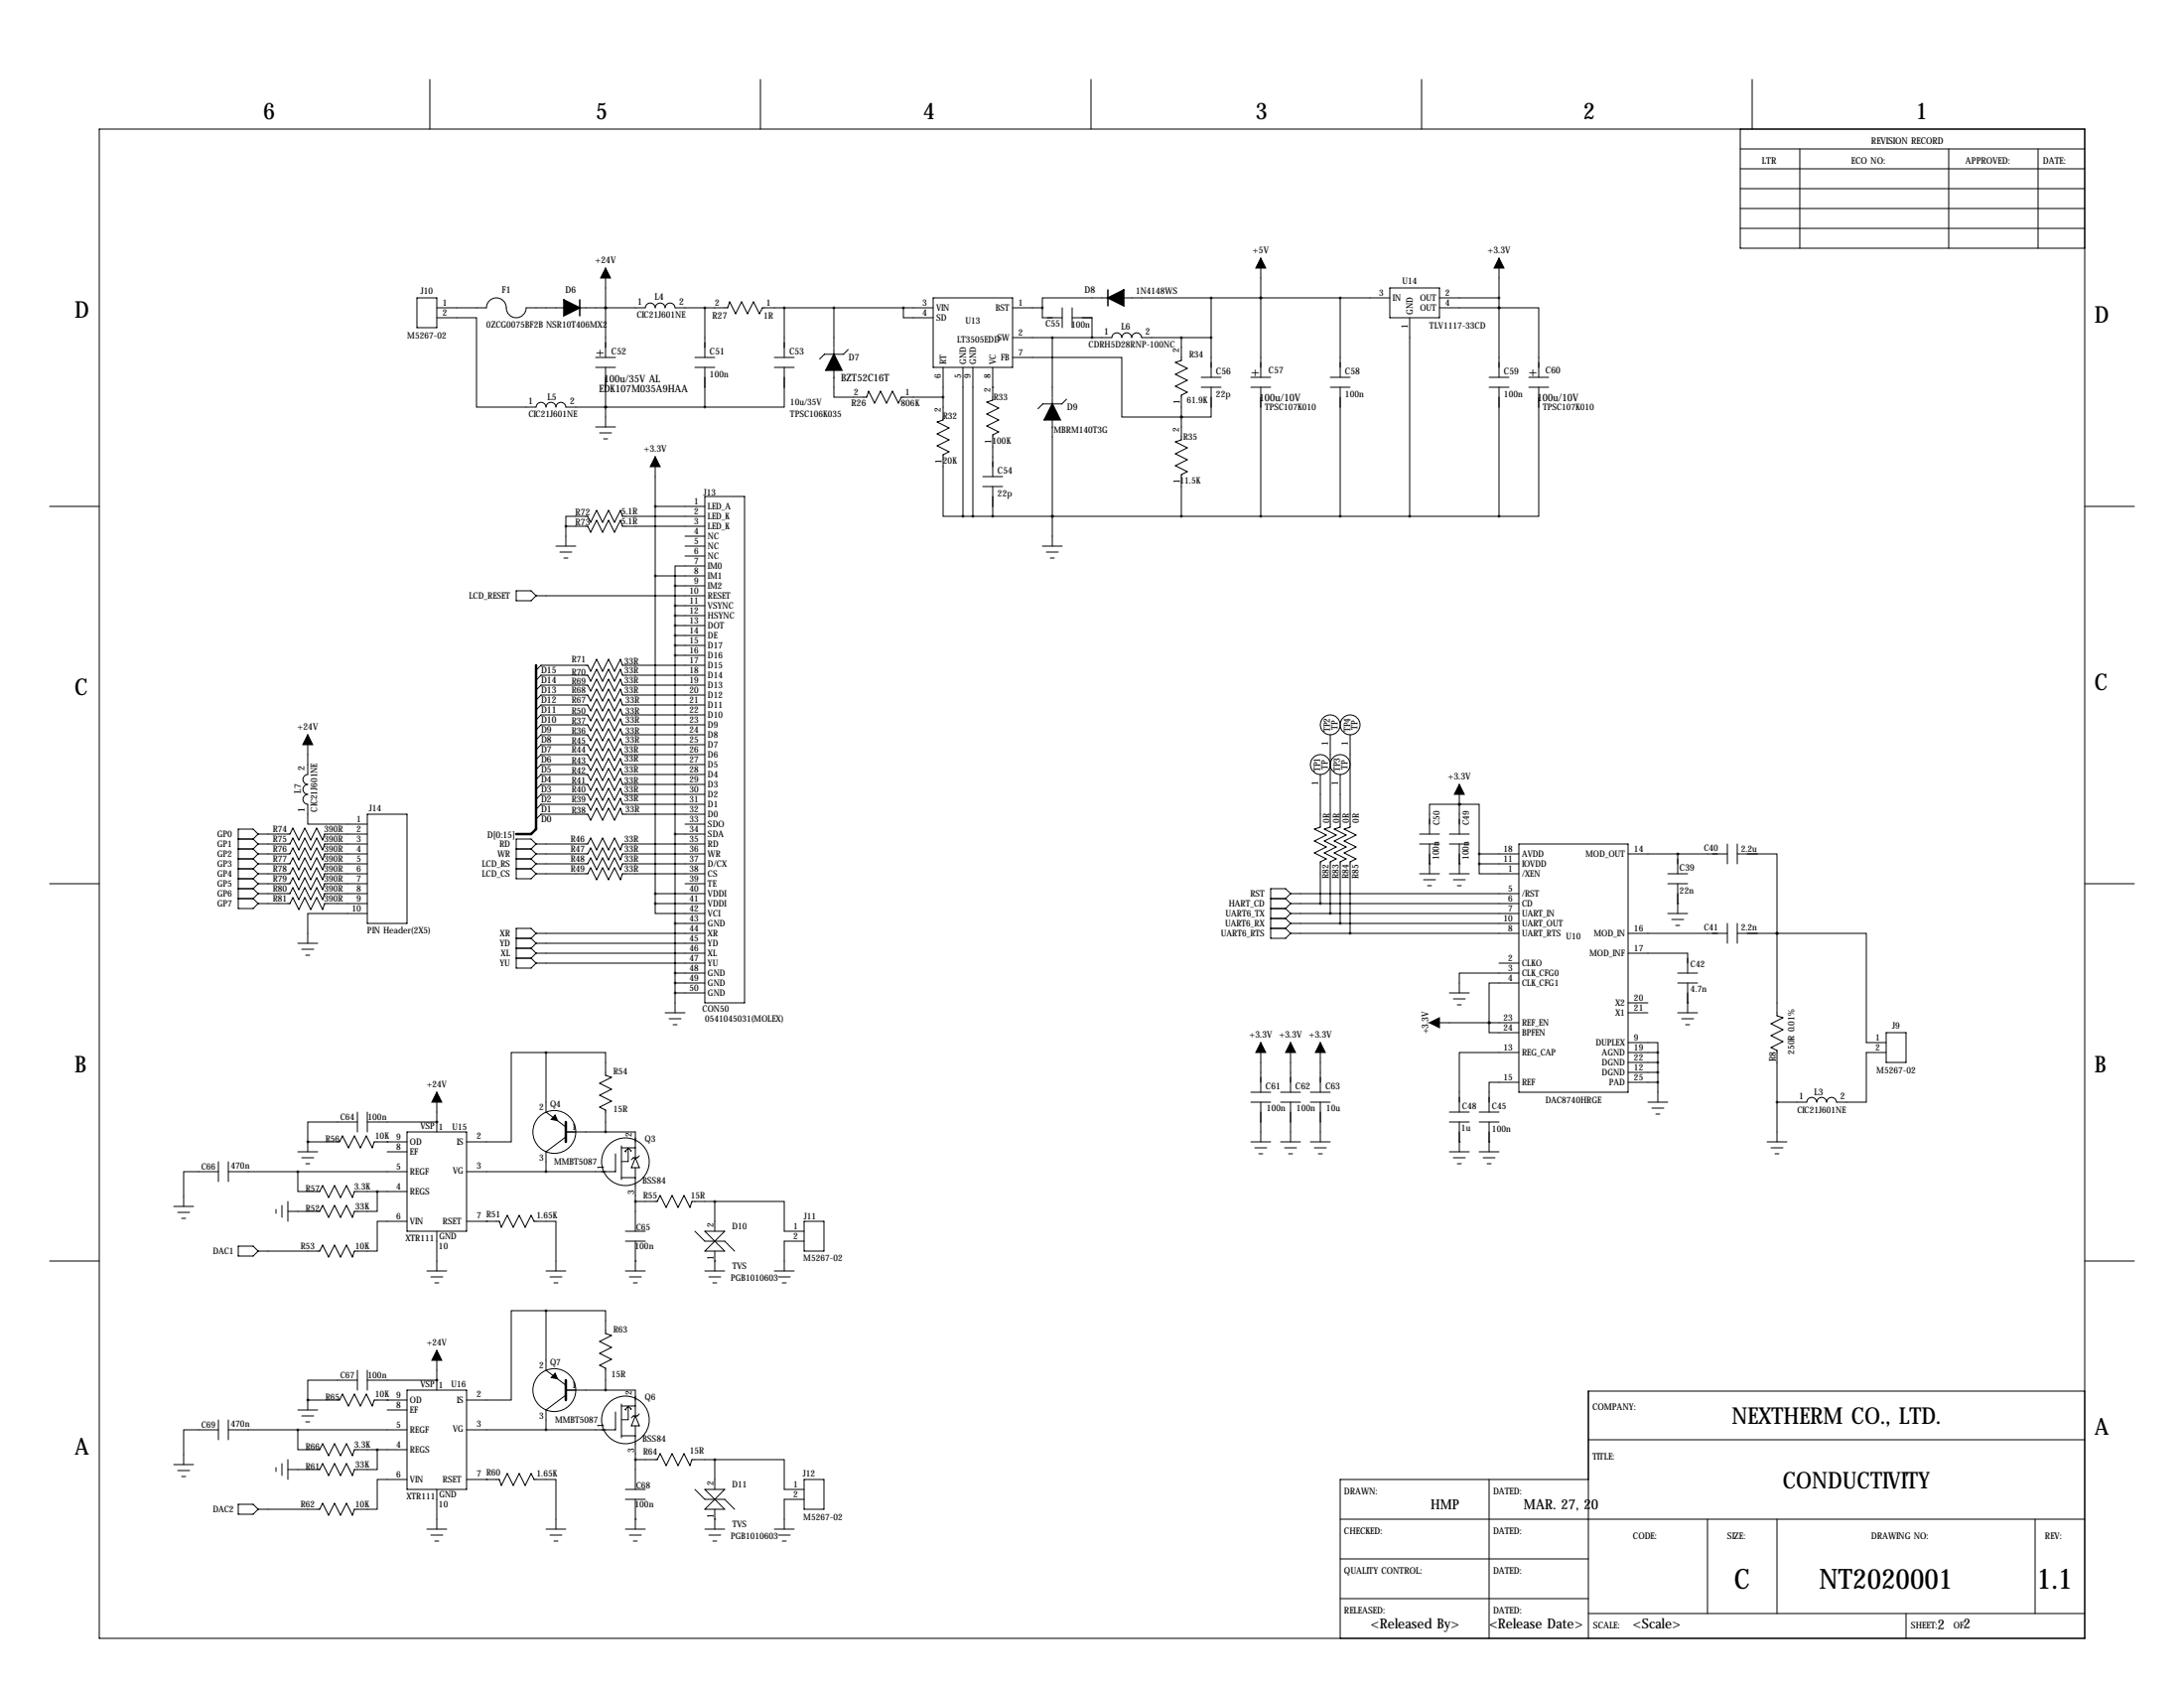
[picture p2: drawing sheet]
<svg xmlns="http://www.w3.org/2000/svg" width="559mm" height="432mm" viewBox="0 0 559 432" stroke-linecap="round" stroke-linejoin="round" font-family="sans-serif">
<g fill="none" stroke="#000" stroke-width=".25">
<path d="M25.4 33h508v386.1h-508zM110 20.3v12.7M194.6 20.3v12.7M279.1 20.3v12.7M363.7 20.3v12.7M445.3 38.1h88.1M445.3 33v30.5h88.1M448.3 20.3v12.7M460.5 38.1v25.4M498.6 38.1v25.4M521.5 38.1v25.4M445.3 48.3h88.1"/>
<path d="M445.3 43.2h88.1M445.3 53.3h88.1M445.3 58.4h88.1M106.7 76.2h5.1v7.6h-5.1zM111.8 78.7h12.7a2.6 2.6 0 0 1 2.9-2.5 2.6 2.6 0 0 1 2.2 3.1 2.54 2.54 0 0 0 2.8 2 2.54 2.54 0 0 0 2.2-2.6h9.7M148.3 78.7h16.8a1.27 1.27 0 0 1 1.3-1.2 1.27 1.27 0 0 1 1.2 1.2 1.27 1.27 0 0 1 1.3-1.2 1.27 1.27 0 0 1 1.3 1.2 1.27 1.27 0 0 1 1.2-1.2 1.27 1.27 0 0 1 1.3 1.2h13.5l.5-1.5 1.5 3.1 1.5-3.1 1.6 3.1 1.5-3.1 1.5 3.1 .8-1.6h43.7M154.9 78.7h.1M154.9 68.6v22.8M180.3 78.7v12.7M200.7 78.7v12.7M213.4 78.7v10.2M231.1 78.7v2.6h7.7"/>
<path d="M238.8 76.2h20.3v17.8h-20.3zM259.1 78.7h7.6M266.7 78.7v2.6h5.1M271.8 78.7v5.1M274.3 78.7v5.1M283.5 76.2h-16.8v2.5M287.5 76.2h68.1M309.9 76.2v20.3M322.6 76.2h.1M322.6 66v30.5M342.9 76.2v20.3M355.6 73.7h12.7v7.6h-12.7z"/>
<path d="M368.3 76.2h15.2M368.3 78.7h15.2M383.5 78.7h.1M383.5 78.7h10.2v17.8M383.5 66v30.5M111.8 81.3h10.1v22.8h15.3a1.27 1.27 0 0 1 1.2-1.2 1.27 1.27 0 0 1 1.3 1.2 1.27 1.27 0 0 1 1.3-1.2 1.27 1.27 0 0 1 1.2 1.2 1.27 1.27 0 0 1 1.3-1.2 1.27 1.27 0 0 1 1.3 1.2h35.5M152.4 94h5.1M152.4 91.4h5.1M154.9 94v15.2M177.8 94h5.1M177.8 91.4h5.1M180.3 94v10.1"/>
<path d="M198.1 94h5.1M198.1 91.4h5.1M200.7 94v10.1h-20.4M213.4 94.7v6.9h8.3l.5-1.5 1.6 3 1.5-3 1.5 3 1.5-3 1.6 3 .7-1.5h10.7M213.4 89.1v1.5M217 89.4l-1.2 1.2h-4.9l-1.2 1.2M241.3 94v13.4l-1.5 .5 3 1.6-3 1.5 3 1.5-3 1.5 3 1.6-1.5 .7v15.8h5.1M246.4 94v38.1M248.9 94v38.1M254 99.1h.1M254 94v8.4l-1.5 .5 3 1.5-3 1.5 3 1.5-3 1.6 3 1.5-1.5 .8v10.6M259.1 86.4l25.4-.1a1.27 1.27 0 0 1 1.3-1.2 1.27 1.27 0 0 1 1.2 1.3 1.27 1.27 0 0 1 1.3-1.3 1.27 1.27 0 0 1 1.3 1.3 1.27 1.27 0 0 1 1.2-1.3 1.27 1.27 0 0 1 1.3 1.3h17.8"/>
<path d="M259.1 91.4h27.9v15.3h15.3M269.2 86.4v15.2M274.3 81.3h5.1v5.1M302.3 86.4v5.8l-1.6 .5 3.1 1.5-3.1 1.6 3.1 1.5-3.1 1.5 3.1 1.5-1.5 .8v11.4l-1.6 .5 3.1 1.6-3.1 1.5 3.1 1.5-3.1 1.5 3.1 1.5-1.5 .8v10.7M307.3 96.5h5.1M307.3 99.1h5.1M309.9 99.1v7.6h-7.6M320 96.5h5.1M320 99.1h5.1M322.6 99.1v33M340.4 96.5h5M340.4 99.1h5"/>
<path d="M342.9 99.1v33M360.7 81.3v50.8M381 96.5h5.1M381 99.1h5.1M383.5 99.1v33M391.2 96.5h5M391.2 99.1h5M393.7 99.1v33h-10.2M152.4 109.2h5.1M153.4 110.7h3.1M154.4 112.3h1M154.9 104.1h.1"/>
<path d="M167.6 116.8v114.3M269.2 101.8v1.5M269.2 107.4v32.3M272.9 102.1l-1.2 1.2h-4.9l-1.2 1.2M302.3 106.7h.1M12.7 129.5h12.7M142.2 139.7h5.1M144.8 134.6h5.6l.7 1.5 1.6-3 1.5 3 1.5-3 1.5 3 1.5-3 .6 1.5h21M144.8 134.6v5.1M167.6 129.5h12.7M175.3 137.2h5M175.3 139.7h5"/>
<path d="M180.3 132.1h-21l-.6-1.5-1.5 3-1.5-3-1.5 3-1.5-3-1.6 3-.7-1.5h-5.6v2.5M180.3 127h10.2v129.5h-10.2zM246.4 132.1h137.1M251.5 121.9h5M251.5 124.5h5M254 124.5v7.6M266.7 139.7h5.1M269.2 132.1h.1M533.4 129.5h12.7M132.1 151.1h3.8l1.3 1.3-1.3 1.3h-3.8zM137.2 152.4h43.1M143.3 141.2h3"/>
<path d="M144.3 142.7h1M167.6 147.3h12.7M172.7 149.9h7.6M172.7 154.9h7.6M172.7 157.5h7.6M172.7 149.9v109.2M175.3 142.2h5M180.3 144.8h-7.6v5.1M267.7 141.2h3.1M268.7 142.7h1M172.7 160h7.6M172.7 162.6h7.6"/>
<path d="M172.7 165.1h7.6M172.7 167.6h7.6M180.3 170.2h-21l-.6-1.5-1.5 3-1.5-3-1.5 3-1.5-3-1.6 3-.7-1.5h-12l-1.2 1.2M180.3 172.7h-21l-.6-1.5-1.5 3-1.5-3-1.5 3-1.5-3-1.6 3-.7-1.5h-12l-1.2 1.3M180.3 175.3h-21l-.6-1.6-1.5 3.1-1.5-3.1-1.5 3.1-1.5-3.1-1.6 3.1-.7-1.5h-12l-1.2 1.2M180.3 177.8h-21l-.6-1.5-1.5 3-1.5-3-1.5 3-1.5-3-1.6 3-.7-1.5h-12l-1.2 1.3M78.7 188v10.1a1.27 1.27 0 0 0-1.2 1.3 1.27 1.27 0 0 0 1.2 1.3 1.27 1.27 0 0 0-1.2 1.2 1.27 1.27 0 0 0 1.2 1.3 1.27 1.27 0 0 0-1.2 1.3 1.27 1.27 0 0 0 1.2 1.2v5.1h15.3M180.3 198.1h-21l-.6-1.5-1.5 3-1.5-3-1.5 3-1.5-3-1.6 3-.7-1.5h-12l-1.2 1.3M180.3 195.6h-21l-.6-1.5-1.5 3-1.5-3-1.5 3-1.5-3-1.6 3-.7-1.5h-12l-1.2 1.2M180.3 193h-21l-.6-1.5-1.5 3.1-1.5-3.1-1.5 3.1-1.5-3.1-1.6 3.1-.7-1.6h-12l-1.2 1.3M180.3 190.5h-21l-.6-1.5-1.5 3-1.5-3-1.5 3-1.5-3-1.6 3-.7-1.5h-12l-1.2 1.3M180.3 180.3h-21l-.6-1.5-1.5 3.1-1.5-3.1-1.5 3.1-1.5-3.1-1.6 3.1-.7-1.6h-12l-1.2 1.3"/>
<path d="M180.3 182.9h-21l-.6-1.5-1.5 3-1.5-3-1.5 3-1.5-3-1.6 3-.7-1.5h-12l-1.2 1.2M180.3 185.4h-21l-.6-1.5-1.5 3-1.5-3-1.5 3-1.5-3-1.6 3-.7-1.5h-12l-1.2 1.3M180.3 188h-21l-.6-1.6-1.5 3.1-1.5-3.1-1.5 3.1-1.5-3.1-1.6 3.1-.7-1.5h-12l-1.2 1.2M337.8 198.1v13.5l-1.5 .5 3 1.5-3 1.5 3 1.6-3 1.5 3 1.5-1.5 .8v10.6M340.4 188v23.6l-1.6 .5 3.1 1.5-3.1 1.5 3.1 1.6-3.1 1.5 3.1 1.5-1.5 .8v13.2M342.9 198.1v13.5l-1.5 .5 3 1.5-3 1.5 3 1.6-3 1.5 3 1.5-1.5 .8v15.7M345.4 188v23.6l-1.5 .5 3.1 1.5-3.1 1.5 3.1 1.6-3.1 1.5 3.1 1.5-1.6 .8v18.3M61 217.2h3.8M61 214.6h3.8M61 219.7h3.8M64.8 214.6l1.2 1.3M64.8 217.2l1.2 1.2"/>
<path d="M64.8 219.7l1.2 1.3M66 215.9h8.2l.7-1.5 1.6 3 1.5-3 1.5 3 1.5-3 1.5 3 .6-1.5h10.9M66 218.4h8.2l.7-1.5 1.6 3.1 1.5-3.1 1.5 3.1 1.5-3.1 1.5 3.1 .6-1.6h10.9M66 213.4h8.2l.7-1.6 1.6 3.1 1.5-3.1 1.5 3.1 1.5-3.1 1.5 3.1 .6-1.5h10.9M66 213.4l-1.2-1.3h-3.8v20.3h3.8l1.2-1.3M66 213.4l-1.2 1.2M66 215.9l-1.2 1.3M66 218.4l-1.2 1.3M94 208.3h10.1v27.9h-10.1zM132.1 217.2h3.8M132.1 219.7h3.8M135.9 217.2l1.3 1.2"/>
<path d="M135.9 219.7l1.3 1.3M137.2 218.4h13.2l.7-1.5 1.6 3.1 1.5-3.1 1.5 3.1 1.5-3.1 1.5 3.1 .6-1.6h21M137.2 215.9h13.2l.7-1.5 1.6 3 1.5-3 1.5 3 1.5-3 1.5 3 .6-1.5h21M137.2 215.9l-1.3-1.3h-3.8v10.2h3.8l1.3-1.3M137.2 215.9l-1.3 1.3M137.2 218.4l-1.3 1.3M172.7 213.4h7.6M175.3 210.8h5M180.3 208.3h-21l-.6-1.5-1.5 3-1.5-3-1.5 3-1.5-3-1.6 3-.7-1.5h-12l-1.2 1.2M180.3 205.7h-21l-.6-1.5-1.5 3.1-1.5-3.1-1.5 3.1-1.5-3.1-1.6 3.1-.7-1.6h-12l-1.2 1.3M180.3 203.2h-21l-.6-1.5-1.5 3-1.5-3-1.5 3-1.5-3-1.6 3-.7-1.5h-12l-1.2 1.3M180.3 200.7h-21l-.6-1.6-1.5 3.1-1.5-3.1-1.5 3.1-1.5-3.1-1.6 3.1-.7-1.5h-12l-1.2 1.2"/>
<path d="M363.2 215.9h5.1M363.2 213.4h5.1M365.8 215.9v7.6M370.8 215.9h5.1M370.8 213.4h5.1M373.4 205.7h5.1v12.7M373.4 205.7h-7.6v7.7M373.4 205.7h.1M373.4 200.7v12.7M373.4 215.9v7.6M378.5 218.4h10.1M378.5 218.4v2.6"/>
<path d="M388.6 215.9h28v63.5h-28zM416.6 218.4h25.4M429.3 218.4h.1M429.3 218.4v5.1M442 215.9v5.1M444.5 218.4h10.2v20.4M444.5 215.9v5.1M12.7 226.1h12.7M61 222.2h3.8M61 224.8h3.8M61 229.9h3.8M61 227.3h3.8"/>
<path d="M64.8 222.2l1.2 1.3M64.8 224.8l1.2 1.3M64.8 227.3l1.2 1.3M64.8 229.9l1.2 1.2M66 226.1h8.2l.7-1.6 1.6 3.1 1.5-3.1 1.5 3.1 1.5-3.1 1.5 3.1 .6-1.5h10.9M66 221h8.2l.7-1.5 1.6 3 1.5-3 1.5 3 1.5-3 1.5 3 .6-1.5h10.9M66 223.5h8.2l.7-1.5 1.6 3 1.5-3 1.5 3 1.5-3 1.5 3 .6-1.5h10.9M66 228.6h8.2l.7-1.5 1.6 3 1.5-3 1.5 3 1.5-3 1.5 3 .6-1.5h10.9M66 231.1h8.2l.7-1.5 1.6 3.1 1.5-3.1 1.5 3.1 1.5-3.1 1.5 3.1 .6-1.6h10.9M66 223.5l-1.2 1.3M66 221l-1.2 1.2M66 226.1l-1.2 1.2"/>
<path d="M66 228.6l-1.2 1.3M94 233.7h-15.3v7.6M132.1 222.2h3.8M135.9 222.2l1.3 1.3M137.2 223.5h13.2l.7-1.5 1.6 3 1.5-3 1.5 3 1.5-3 1.5 3 .6-1.5h21M137.2 221h13.2l.7-1.5 1.6 3 1.5-3 1.5 3 1.5-3 1.5 3 .6-1.5h21M137.2 238.8h43.1M137.2 238.8l-1.3-1.3h-3.8v10.1h3.8l1.3-1.2M137.2 221l-1.3 1.2M137.2 238.8l-1.3 1.2M167.6 231.1v2.6h12.7M167.6 228.6h12.7"/>
<path d="M167.6 231.1h12.7M172.7 236.2h7.6M175.3 226.1h5M325.1 237.5h3.8M325.1 234.9h3.8M325.1 232.4h3.8M325.1 229.9h3.8M328.9 232.4l1.3 1.3M328.9 234.9l1.3 1.3M328.9 237.5l1.3 1.3M328.9 229.9l1.3 1.2M330.2 236.2h58.4"/>
<path d="M330.2 228.6h58.4M330.2 231.1h58.4M330.2 233.7h58.4M330.2 238.8h58.4M330.2 228.6l-1.3-1.3h-3.8v12.7h3.8l1.3-1.2M330.2 233.7l-1.3 1.2M330.2 236.2l-1.3 1.3M330.2 231.1l-1.3 1.3M330.2 228.6l-1.3 1.3M363.2 223.5h5.1M364.2 225h3.1M365.3 226.6h1"/>
<path d="M365.8 221h.1M370.8 223.5h5.1M371.9 225h3M372.9 226.6h1M373.4 221h.1M378.5 221v2.5h10.1M378.5 221h10.1M416.6 238.8h25.4M426.7 226.1h5.1M426.7 223.5h5.1M426.7 233.7h5.1M427.7 235.2h3.1"/>
<path d="M428.8 236.7h1M429.3 231.1h.1M429.3 226.1v7.6M442 236.2v5.1M444.5 236.2v5.1M444.5 238.8h10.2M454.7 238.8h.1M454.7 238.8h22.8v27.9h5.1M454.7 238.8v21l1.5 .5-3.1 1.6 3.1 1.5-3.1 1.5 3.1 1.5-3.1 1.6 1.6 .7v23.4M533.4 226.1h12.7M76.2 241.3h5.1M77.2 242.8h3.1"/>
<path d="M78.2 244.3h1M132.1 245.1h3.8M132.1 242.6h3.8M132.1 240h3.8M135.9 245.1l1.3 1.3M135.9 242.6l1.3 1.2M135.9 240l1.3 1.3M137.2 246.4h43.1M137.2 243.8h43.1M137.2 241.3h43.1M137.2 243.8l-1.3 1.3M137.2 241.3l-1.3 1.3"/>
<path d="M170.2 259.1h5.1M172.7 248.9h7.6M172.7 251.5h7.6M172.7 254h7.6M370.8 254h5.1M371.9 255.5h3M372.9 257h1M383.5 246.4h5.1M388.6 251.5h-7.6v10.1M388.6 248.9h-15.2v5.1M416.6 243.8h15.2v5.1M416.6 256.5h5"/>
<path d="M416.6 259.1h5M429.3 248.9h5M429.3 251.5h5M429.3 259.1h5M431.8 256.5h.1M431.8 251.5v7.6M111.8 279.4v10.2M139.7 269.2h15.2v5.9l1.6 .5-3.1 1.5 3.1 1.5-3.1 1.6 3.1 1.5-3.1 1.5 1.5 .8v5.6M139.7 269.2h-8.9v22.9h-11.4M139.7 269.2v15.3l5.1 3.8M171.2 260.6h3M172.2 262.1h1"/>
<path d="M320 279.4h5.1M322.6 266.7v12.7M327.7 279.4h5M330.2 266.7v12.7M335.3 279.4h5.1M337.8 266.7v12.7M365.8 261.6h22.8M381 261.6h.1M381 261.6v2.6h7.6M388.6 276.9h-7.6v7.6M388.6 269.2h-15.2v15.3M416.6 266.7h7.6v2.5"/>
<path d="M416.6 274.3h7.6M416.6 269.2h7.6M416.6 276.9h7.6M416.6 271.8h7.6M424.2 269.2v12.7M430.3 260.6h3M431.3 262.1h1M482.6 269.2h-5.1v12.7h-7.6a1.27 1.27 0 0 0-1.3-1.2 1.27 1.27 0 0 0-1.2 1.2 1.27 1.27 0 0 0-1.3-1.2 1.27 1.27 0 0 0-1.3 1.2 1.27 1.27 0 0 0-1.2-1.2 1.27 1.27 0 0 0-1.3 1.2h-7.6M482.6 264.2h5.1v7.6h-5.1zM55.9 299.7h-8.9v8.9M55.9 297.2v5.1M58.4 299.7h45.7"/>
<path d="M58.4 297.2v5.1M76.2 299.7v5.1h5.6l.7-1.5 1.6 3 1.5-3 1.5 3 1.5-3 1.6 3 .5-1.5h13.4M76.2 294.6h5.1M77.2 296.2h3.1M78.2 297.7h1M78.7 292.1h.1M78.7 292.1v2.5M78.7 292.1h8.2l.7-1.5 1.6 3 1.5-3 1.5 3 1.5-3 1.5 3 .6-1.5h8.3M91.4 287h-12.7v5.1M91.4 284.5v5.1M94 284.5v5.1M94 287h17.8"/>
<path d="M99.1 292.1h.1M99.1 294.6h5M104.1 289.6h15.3v25.4h-15.3zM111.8 287h.1M144.8 289.6h17.8v6.6M144.8 290.8l-5.1 3.8v5.1M157.5 295.1v4.6h-38.1M159 293.1v8.7M159 293.6h3.6M160.2 294.7l-.2-.2 .7-.8v3.4h-1.6M160.8 293.7l.7 .7-.1 .1M162.6 298.7v16.3"/>
<path d="M162.6 296.2l1 2.5h-2.1zM163.6 295.7l-.5 .5h-1l-.6 .5M320 292.1h5.1M320 281.9h5.1M321.1 293.6h3M322.1 295.1h1M322.6 281.9v10.2M327.7 292.1h5M327.7 281.9h5M328.7 293.6h3M329.7 295.1h1M330.2 281.9v10.2"/>
<path d="M335.3 292.1h5.1M335.3 281.9h5.1M336.3 293.6h3M337.3 295.1h1M337.8 281.9v10.2M370.8 284.5h5.1M370.8 287h5.1M370.8 294.6h5.1M371.9 296.2h3M372.9 297.7h1M373.4 292.1h.1M373.4 287v7.6"/>
<path d="M378.5 284.5h5M378.5 287h5M378.5 294.6h5M379.5 296.2h3M380.5 297.7h1M381 292.1h.1M381 287v7.6M421.6 281.9h5.1M422.7 283.5h3M423.7 285h1M452.1 292.1h5.1M453.1 293.6h3.1"/>
<path d="M454.2 295.1h1M44.4 308.6h5.1M45.5 310.1h3M46.5 311.7h1M61 318.8h3.8l1.2 1.2-1.2 1.3h-3.8zM70.6 309.4v1M72.1 308.4v3M73.7 307.3v5.1M96.5 304.8v5.1h-5.8l-.5 1.5-1.6-3-1.5 3-1.5-3-1.5 3-1.6-3-.7 1.5h-8.1M104.1 312.4h-7.6v7.6h-5.8l-.5 1.6-1.6-3.1-1.5 3.1-1.5-3.1-1.5 3.1-1.6-3.1-.7 1.5h-15.8M111.8 315v10.1M119.4 312.4h8.4l.5 1.5 1.5-3 1.5 3 1.5-3 1.6 3 1.5-3 .8 1.5h5.5v12.7"/>
<path d="M124.5 312.4h.1M159 301.2h3.6M160 317.5h5.1M160 315h5.1M162.6 307.3h5.5l.8-1.5 1.5 3.1 1.6-3.1 1.5 3.1 1.5-3.1 1.5 3.1 .5-1.6h5.9M162.6 317.5v7.6M177.8 315l2.5 2.5h5.1l2.6 2.5M180.3 315h5.1l-5.1 5h5.1zM182.9 307.3h17.8v7.7h5M182.9 307.3v7.7M205.7 317.5h-5v7.6M205.7 312.4h5.1v7.6h-5.1z"/>
<path d="M12.7 322.6h12.7M109.2 325.1h5.1M110.2 326.6h3.1M111.3 328.2h1M139.7 335.3h15.2v5.8l1.6 .5-3.1 1.6 3.1 1.5-3.1 1.5 3.1 1.5-3.1 1.5 1.5 .8v5.6M139.7 335.3h-8.9v22.8h-11.4M139.7 335.3v15.2l5.1 3.8M139.7 325.1h5.1M140.7 326.6h3.1M141.7 328.2h1M160 325.1h5.1M161 326.6h3.1"/>
<path d="M162.1 328.2h1M162.6 322.6h.1M180.3 325.1h5.1M181.4 326.6h3M182.4 328.2h1M182.9 322.6h.1M182.9 320v5.1M198.1 325.1h5.1M199.1 326.6h3.1M200.2 328.2h1M533.4 322.6h12.7M78.7 358.1h.1"/>
<path d="M78.7 358.1v2.6M78.7 358.1h8.2l.7-1.5 1.6 3.1 1.5-3.1 1.5 3.1 1.5-3.1 1.5 3.1 .6-1.6h8.3M91.4 353.1h-12.7v5M91.4 350.5v5.1M94 350.5v5.1M94 353.1h17.8M99.1 358.1h.1M104.1 355.6h15.3v25.4h-15.3zM111.8 353.1h.1M111.8 345.4v10.2M144.8 355.6h17.8v6.6M144.8 356.9l-5.1 3.8v5.1"/>
<path d="M159 359.2v8.6M159 359.7h3.6M160.8 359.8l.7 .6-.1 .1M533.4 355.9h-127v63.2M44.4 374.6h5.1M45.5 376.2h3M46.5 377.7h1M55.9 365.8h-8.9v8.8M55.9 363.2v5.1M58.4 363.2v5.1M58.4 365.8h45.7M70.6 375.4v1"/>
<path d="M72.1 374.4v3M73.7 373.4v5.1M76.2 365.8v5h5.6l.7-1.5 1.6 3.1 1.5-3.1 1.5 3.1 1.5-3.1 1.6 3.1 .5-1.6h13.4M76.2 360.7h5.1M77.2 362.2h3.1M78.2 363.7h1M96.5 370.8v5.1h-5.8l-.5 1.5-1.6-3-1.5 3-1.5-3-1.5 3-1.6-3-.7 1.5h-8.1M99.1 360.7h5M104.1 378.5h-7.6v7.6h-5.8l-.5 1.5-1.6-3-1.5 3-1.5-3-1.5 3-1.6-3-.7 1.5h-15.8M119.4 378.5h8.4l.5 1.5 1.5-3.1 1.5 3.1 1.5-3.1 1.6 3.1 1.5-3.1 .8 1.6h5.5v12.7M124.5 378.5h.1M157.5 361.2v4.6h-38.1"/>
<path d="M159 367.3h3.6M160.2 360.7l-.2-.2 .7-.7v3.4h-1.6M162.6 364.7v16.3M162.6 373.4h5.5l.8-1.5 1.5 3 1.6-3 1.5 3 1.5-3 1.5 3 .5-1.5h5.9M162.6 362.2l1 2.5h-2.1zM163.6 361.7l-.5 .5h-1l-.6 .5M182.9 373.4h17.8v7.6h5M182.9 373.4v7.6M205.7 378.5h5.1v7.6h-5.1zM381 378.5v40.6M406.4 368.3h127M406.4 378.5h-63.5v40.6"/>
<path d="M61 384.8h3.8l1.2 1.3-1.2 1.2h-3.8zM109.2 391.2h5.1M110.2 392.7h3.1M111.3 394.2h1M111.8 381v10.2M139.7 391.2h5.1M140.7 392.7h3.1M141.7 394.2h1M160 383.5h5.1M160 381h5.1M160 391.2h5.1M161 392.7h3.1"/>
<path d="M162.1 394.2h1M162.6 388.6h.1M162.6 383.5v7.7M177.8 381l2.5 2.5h5.1l2.6 2.6M180.3 381h5.1l-5.1 5.1h5.1zM180.3 391.2h5.1M181.4 392.7h3M182.4 394.2h1M182.9 388.6h.1M182.9 386.1v5.1M198.1 391.2h5.1M199.1 392.7h3.1"/>
<path d="M200.2 394.2h1M205.7 383.5h-5v7.7M342.9 388.6h190.5M342.9 398.8h63.5M436.9 388.6v24.1M454.7 388.6v24.1M520.7 388.6v24.1M342.9 408.9h63.5M406.4 412.7h127M487.7 412.7v6.4"/>
<circle cx="337.8" cy="195.6" r="2.54"/>
<circle cx="340.4" cy="185.4" r="2.54"/>
<circle cx="342.9" cy="195.6" r="2.54"/>
<circle cx="345.4" cy="185.4" r="2.54"/>
<circle cx="141.8" cy="289.6" r="5.5"/>
<circle cx="160" cy="297.2" r="6.1"/>
<circle cx="141.8" cy="355.6" r="5.5"/>
<circle cx="160" cy="363.2" r="6.1"/>
</g>
<path d="M144.3 76.7l4 2-4 2.1zM283.5 76.2l4-2v4zM213.4 90.6l2 4.1h-4.1zM269.2 103.3l2.1 4.1h-4.1z" fill="#000" stroke="#000" stroke-width=".38"/>
<path d="M148.3 76.7v4.1M283.5 74.2v4" fill="none" stroke="#000" stroke-width=".38"/>
<g fill="#000" stroke="#000" stroke-width=".25">
<path d="M154.9 68.6l1.3 2.5h-2.5zM322.6 66l1.2 2.6h-2.5zM383.5 66l1.3 2.6h-2.5zM167.6 116.8l1.3 2.6h-2.5zM78.7 188l1.3 2.5h-2.5zM373.4 200.7l1.2 2.5h-2.5zM111.8 279.4l1.2 2.5h-2.5zM322.6 266.7l1.2 2.5h-2.5zM330.2 266.7l1.3 2.5h-2.6zM337.8 266.7l1.3 2.5h-2.6zM365.8 261.6l2.5-1.3v2.6zM142 285.2l.6 1.5-1.6-.3z"/>
<path d="M111.8 345.4l1.2 2.6h-2.5zM142 351.3l.6 1.4-1.6-.3z"/>
</g>
<path d="M137.2 170.2v41.9l-1.3 1.3h-3.8M144.8 287v5.1M144.8 353.1v5" fill="none" stroke="#000" stroke-width=".63"/>
<path d="M154.9 104.1a.05 .05 0 0 0 .1 0 .05 .05 0 0 0-.1 0zM154.9 78.7a.05 .05 0 0 0 .1 0 .05 .05 0 0 0-.1 0zM180.3 78.7a.05 .05 0 0 0 .1 0 .05 .05 0 0 0-.1 0zM154.9 104.1a.05 .05 0 0 0 .1 0 .05 .05 0 0 0-.1 0zM180.3 104.1a.05 .05 0 0 0 .1 0 .05 .05 0 0 0-.1 0zM200.6 78.7a.05 .05 0 0 0 .1 0 .05 .05 0 0 0-.1 0zM231.1 78.7a.05 .05 0 0 0 .1 0 .05 .05 0 0 0-.1 0zM213.3 78.7a.05 .05 0 0 0 .1 0 .05 .05 0 0 0-.1 0zM269.2 86.4a.05 .05 0 0 0 .1 0 .05 .05 0 0 0-.1 0zM302.2 86.4a.05 .05 0 0 0 .1 0 .05 .05 0 0 0-.1 0zM302.2 106.7a.05 .05 0 0 0 .1 0 .05 .05 0 0 0-.1 0zM302.2 106.7a.05 .05 0 0 0 .1 0 .05 .05 0 0 0-.1 0zM269.2 132.1a.05 .05 0 0 0 .1 0 .05 .05 0 0 0-.1 0zM302.2 132.1a.05 .05 0 0 0 .1 0 .05 .05 0 0 0-.1 0zM269.2 132.1a.05 .05 0 0 0 .1 0 .05 .05 0 0 0-.1 0zM383.5 78.7a.05 .05 0 0 0 .1 0 .05 .05 0 0 0-.1 0zM383.5 78.7a.05 .05 0 0 0 .1 0 .05 .05 0 0 0-.1 0zM383.5 132.1a.05 .05 0 0 0 .1 0 .05 .05 0 0 0-.1 0zM383.5 76.2a.05 .05 0 0 0 .1 0 .05 .05 0 0 0-.1 0zM154.9 78.7a.05 .05 0 0 0 .1 0 .05 .05 0 0 0-.1 0zM429.2 218.4a.05 .05 0 0 0 .1 0 .05 .05 0 0 0-.1 0zM378.4 221a.05 .05 0 0 0 .1 0 .05 .05 0 0 0-.1 0zM378.4 218.4a.05 .05 0 0 0 .1 0 .05 .05 0 0 0-.1 0zM111.7 287a.05 .05 0 0 0 .1 0 .05 .05 0 0 0-.1 0zM154.9 289.6a.05 .05 0 0 0 .1 0 .05 .05 0 0 0-.1 0zM78.7 292.1a.05 .05 0 0 0 .1 0 .05 .05 0 0 0-.1 0zM162.5 307.3a.05 .05 0 0 0 .1 0 .05 .05 0 0 0-.1 0zM111.7 353.1a.05 .05 0 0 0 .1 0 .05 .05 0 0 0-.1 0zM154.9 355.6a.05 .05 0 0 0 .1 0 .05 .05 0 0 0-.1 0zM78.7 358.1a.05 .05 0 0 0 .1 0 .05 .05 0 0 0-.1 0zM162.5 373.4a.05 .05 0 0 0 .1 0 .05 .05 0 0 0-.1 0zM167.6 147.3a.05 .05 0 0 0 .1 0 .05 .05 0 0 0-.1 0zM167.6 231.1a.05 .05 0 0 0 .1 0 .05 .05 0 0 0-.1 0zM167.6 228.6a.05 .05 0 0 0 .1 0 .05 .05 0 0 0-.1 0zM167.6 129.5a.05 .05 0 0 0 .1 0 .05 .05 0 0 0-.1 0zM340.3 233.7a.05 .05 0 0 0 .1 0 .05 .05 0 0 0-.1 0zM345.4 238.8a.05 .05 0 0 0 .1 0 .05 .05 0 0 0-.1 0zM454.6 238.8a.05 .05 0 0 0 .1 0 .05 .05 0 0 0-.1 0zM454.6 238.8a.05 .05 0 0 0 .1 0 .05 .05 0 0 0-.1 0zM454.6 281.9a.05 .05 0 0 0 .1 0 .05 .05 0 0 0-.1 0z" fill="#000" stroke="#000" stroke-width=".63"/>
<text font-size="7.3" x="521.2" y="406.5">1.1</text>
<g font-size="7.1">
<text x="443.7" y="406.5">C</text>
<text x="465.5" y="406.5">NT2020001</text>
</g>
<g font-size="5.9">
<text x="67.3" y="30.5">6</text>
<text x="152.4" y="30.5">5</text>
<text x="236.2" y="30.5">4</text>
<text x="321.3" y="30.5">3</text>
<text x="405.1" y="30.5">2</text>
<text x="490.2" y="30.5">1</text>
<text x="19" y="81.3">D</text>
<text x="535.9" y="82.6">D</text>
<text x="19" y="177.8">C</text>
<text x="535.9" y="176.5">C</text>
<text x="19" y="274.3">B</text>
<text x="535.9" y="274.3">B</text>
<text x="443.1" y="364.1">NEXTHERM CO., LTD.</text>
<text x="535.9" y="367">A</text>
<text x="19" y="372.1">A</text>
<text x="456.1" y="380.6">CONDUCTIVITY</text>
</g>
<g font-size="3.6">
<text x="152.4" y="91.2">+</text>
<text x="320" y="96.3">+</text>
<text x="391.2" y="96.3">+</text>
<text x="366" y="386.1">HMP</text>
<text x="389.9" y="386.1">MAR. 27, 20</text>
<text x="350.8" y="416.6">&lt;Released By&gt;</text>
<text x="381" y="416.6">&lt;Release Date&gt;</text>
<text x="417.8" y="416.6">&lt;Scale&gt;</text>
<text x="495.8" y="416.8">2</text>
<text x="502.4" y="416.6">2</text>
</g>
<g font-size="2.6">
<text x="153.3" y="100.3">EDK107M035A9HAA</text>
<text x="154.6" y="97.7">100u/35V AL</text>
<text x="215.2" y="97.5">BZT52C16T</text>
<text x="322.2" y="102.6">100u/10V</text>
<text x="393.3" y="102.6">100u/10V</text>
</g>
<g font-size="2.4">
<text x="450.8" y="41.9">LTR</text>
<text x="473.7" y="41.9">ECO NO:</text>
<text x="478.8" y="36.8">REVISION RECORD</text>
<text x="502.9" y="41.9">APPROVED:</text>
<text x="522.7" y="41.9">DATE:</text>
<text x="320.5" y="64.8">+5V</text>
<text x="380.6" y="64.8">+3.3V</text>
<text x="152.3" y="67.3">+24V</text>
<text x="128.4" y="74.9">F1</text>
<text x="144.7" y="74.9">D6</text>
<text x="163.1" y="78">1</text>
<text x="167.5" y="76.7">L4</text>
<text x="173.7" y="78">2</text>
<text x="277.5" y="74.9">D8</text>
<text x="182.2" y="81.5">R27</text>
<text x="267.5" y="83.6">C55</text>
<text x="282.5" y="85.6">1</text>
<text x="286.9" y="84.3">L6</text>
<text x="293.1" y="85.6">2</text>
<text x="156.5" y="90.7">C52</text>
<text x="181.6" y="90.7">C51</text>
<text x="201.9" y="90.7">C53</text>
<text x="217.2" y="92.2">D7</text>
<text x="311.1" y="95.8">C56</text>
<text x="324.6" y="95.5">C57</text>
<text x="344.2" y="95.8">C58</text>
<text x="384.8" y="95.8">C59</text>
<text x="395.5" y="95.5">C60</text>
<text x="135.2" y="103.4">1</text>
<text x="140.1" y="102.4">L5</text>
<text x="145.8" y="103.4">2</text>
<text x="217.8" y="103.8">R26</text>
<text x="273" y="104.9">D9</text>
<text x="164.7" y="115.6">+3.3V</text>
<text x="255.3" y="121.2">C54</text>
<text x="147.2" y="131.8">R72</text>
<text x="147.2" y="134.3">R73</text>
<text x="138.4" y="172.2">D15</text>
<text x="138.4" y="179.8">D12</text>
<text x="138.4" y="177.3">D13</text>
<text x="138.4" y="174.7">D14</text>
<text x="138.4" y="184.9">D10</text>
<text x="138.4" y="182.3">D11</text>
<text x="76.1" y="186.7">+24V</text>
<text x="138.4" y="190">D8</text>
<text x="138.4" y="187.4">D9</text>
<text x="78" y="197.1" transform="rotate(-90 78 197.1)">2</text>
<text x="138.4" y="197.6">D5</text>
<text x="138.4" y="195">D6</text>
<text x="138.4" y="192.5">D7</text>
<text x="77" y="202.8" transform="rotate(-90 77 202.8)">L7</text>
<text x="138.4" y="202.7">D3</text>
<text x="138.4" y="200.1">D4</text>
<text x="370.5" y="199.4">+3.3V</text>
<text x="78" y="207.7" transform="rotate(-90 78 207.7)">1</text>
<text x="138.4" y="207.7">D1</text>
<text x="138.4" y="205.2">D2</text>
<text x="124.7" y="214.3">D[0:15]</text>
<text x="138.4" y="210.3">D0</text>
<text x="429.8" y="222.8">C39</text>
<text x="319.7" y="265.4">+3.3V +3.3V +3.3V</text>
<text x="365.5" y="264.5" transform="rotate(-90 365.5 264.5)">+3.3V</text>
<text x="454.4" y="271.5" transform="rotate(-90 454.4 271.5)">R8</text>
<text x="323.8" y="278.6">C61</text>
<text x="331.5" y="278.6">C62</text>
<text x="339.1" y="278.6">C63</text>
<text x="460.3" y="281.2">1</text>
<text x="464.2" y="280.2">L3</text>
<text x="470.9" y="281.2">2</text>
<text x="407.4" y="360.7">COMPANY:</text>
<text x="407.4" y="373.4">TITLE:</text>
<text x="343.9" y="382.3">DRAWN:</text>
<text x="382" y="382.3">DATED:</text>
<text x="343.9" y="392.4">CHECKED:</text>
<text x="382" y="392.4">DATED:</text>
<text x="417.8" y="393.7">CODE:</text>
<text x="442" y="393.7">SIZE:</text>
<text x="478.8" y="393.7">DRAWING NO:</text>
<text x="523.2" y="393.7">REV:</text>
<text x="343.9" y="402.6">QUALITY CONTROL:</text>
<text x="382" y="402.6">DATED:</text>
<text x="343.9" y="412.7">RELEASED:</text>
<text x="382" y="412.7">DATED:</text>
<text x="407.7" y="416.6">SCALE:</text>
<text x="488.9" y="416.6">SHEET:</text>
<text x="499.8" y="416.6">OF</text>
</g>
<g font-size="2.3">
<text x="107.6" y="75.2">J10</text>
<text x="290.6" y="75.2">1N4148WS</text>
<text x="352.9" y="75.7">3</text>
<text x="356.4" y="77">IN</text>
<text x="358.8" y="72.6">U14</text>
<text x="363.3" y="77">OUT</text>
<text x="369.8" y="75.7">2</text>
<text x="113.3" y="78.2">1</text>
<text x="113.3" y="80.8">2</text>
<text x="124.5" y="83.8">0ZCG0075BF2B NSR10T406MX2</text>
<text x="162.9" y="81.2">CIC21J601NE</text>
<text x="182.9" y="78.2">2</text>
<text x="195.3" y="81.5">1R</text>
<text x="196.1" y="78.3">1</text>
<text x="236" y="78.2">3</text>
<text x="236" y="80.8">4</text>
<text x="239.5" y="79.6">VIN</text>
<text x="239.5" y="82.1">SD</text>
<text x="247" y="82.8">U13</text>
<text x="254.8" y="79.6">BST</text>
<text x="260.6" y="78.2">1</text>
<text x="274.1" y="83.7">100n</text>
<text x="360.2" y="84" transform="rotate(-90 360.2 84)">1</text>
<text x="361.5" y="80.5" transform="rotate(-90 361.5 80.5)">GND</text>
<text x="363.3" y="79.6">OUT</text>
<text x="365.8" y="84">TLV1117-33CD</text>
<text x="369.8" y="78.2">4</text>
<text x="104.2" y="86.5">M5267-02</text>
<text x="244.9" y="87.5">LT3505EDDSW</text>
<text x="260.6" y="85.9">2</text>
<text x="278.5" y="88.8">CDRH5D28RNP-100NC</text>
<text x="242.1" y="93.2" transform="rotate(-90 242.1 93.2)">RT</text>
<text x="247.2" y="93.2" transform="rotate(-90 247.2 93.2)">GND</text>
<text x="249.8" y="93.2" transform="rotate(-90 249.8 93.2)">GND</text>
<text x="254.8" y="93.2" transform="rotate(-90 254.8 93.2)">VC</text>
<text x="256.1" y="92.3">FB</text>
<text x="260.6" y="90.9">7</text>
<text x="301.8" y="90.1" transform="rotate(-90 301.8 90.1)">2</text>
<text x="304.2" y="91.4">R34</text>
<text x="181.6" y="96.4">100n</text>
<text x="218.4" y="101.1">2</text>
<text x="231.6" y="101.2">1</text>
<text x="240.8" y="96.7" transform="rotate(-90 240.8 96.7)">6</text>
<text x="245.9" y="96.7" transform="rotate(-90 245.9 96.7)">5</text>
<text x="248.4" y="96.7" transform="rotate(-90 248.4 96.7)">9</text>
<text x="253.5" y="100.2" transform="rotate(-90 253.5 100.2)">2</text>
<text x="253.5" y="96.7" transform="rotate(-90 253.5 96.7)">8</text>
<text x="311.1" y="101.5">22p</text>
<text x="344.2" y="101.5">100n</text>
<text x="384.8" y="101.5">100n</text>
<text x="135.2" y="106.6">CIC21J601NE</text>
<text x="202.2" y="106.7">TPSC106K035</text>
<text x="202.2" y="103.5">10u/35V</text>
<text x="230.5" y="103.9">806K</text>
<text x="240.8" y="105.3" transform="rotate(-90 240.8 105.3)">2</text>
<text x="241.2" y="107.1">R32</text>
<text x="254.2" y="102.3">R33</text>
<text x="301.9" y="103.3" transform="rotate(-90 301.9 103.3)">1</text>
<text x="303.7" y="103.1">61.9K</text>
<text x="323.6" y="104.9">TPSC107K010</text>
<text x="394.7" y="104.9">TPSC107K010</text>
<text x="253.6" y="113.4" transform="rotate(-90 253.6 113.4)">1</text>
<text x="253.9" y="113.5">100K</text>
<text x="269.6" y="110.8">MBRM140T3G</text>
<text x="301.8" y="110.4" transform="rotate(-90 301.8 110.4)">2</text>
<text x="302.7" y="112.4">R35</text>
<text x="240.9" y="118.5" transform="rotate(-90 240.9 118.5)">1</text>
<text x="241.3" y="118.6">20K</text>
<text x="301.9" y="123.6" transform="rotate(-90 301.9 123.6)">1</text>
<text x="301.9" y="123.7">11.5K</text>
<text x="158.9" y="131.6">5.1R</text>
<text x="177.6" y="129">1</text>
<text x="177.6" y="131.6">2</text>
<text x="180" y="126.7">J13</text>
<text x="181.1" y="130.4">LED_A</text>
<text x="255.3" y="126.9">22p</text>
<text x="158.9" y="134.1">5.1R</text>
<text x="177.6" y="134.1">3</text>
<text x="177.6" y="136.7">4</text>
<text x="181.1" y="132.9">LED_K</text>
<text x="181.1" y="135.5">LED_K</text>
<text x="177.6" y="139.2">5</text>
<text x="177.6" y="141.7">6</text>
<text x="181.1" y="138">NC</text>
<text x="181.1" y="140.5">NC</text>
<text x="181.1" y="143.1">NC</text>
<text x="177.6" y="144.3">7</text>
<text x="177.6" y="146.8">8</text>
<text x="177.6" y="149.4">9</text>
<text x="181.1" y="145.6">IM0</text>
<text x="181.1" y="148.2">IM1</text>
<text x="120" y="153.2">LCD_RESET</text>
<text x="176.4" y="151.9">10</text>
<text x="176.4" y="154.4">11</text>
<text x="181.1" y="150.7">IM2</text>
<text x="181.1" y="153.2">RESET</text>
<text x="181.1" y="155.8">VSYNC</text>
<text x="176.4" y="157">12</text>
<text x="176.4" y="159.5">13</text>
<text x="181.1" y="158.3">HSYNC</text>
<text x="181.1" y="160.9">DOT</text>
<text x="176.4" y="162.1">14</text>
<text x="176.4" y="164.6">15</text>
<text x="176.4" y="167.1">16</text>
<text x="181.1" y="163.4">DE</text>
<text x="181.1" y="165.9">D17</text>
<text x="146.2" y="172.6">R70</text>
<text x="146.2" y="169.3">R71</text>
<text x="159.7" y="172.2">33R</text>
<text x="159.7" y="169.9">33R</text>
<text x="176.4" y="169.7">17</text>
<text x="176.4" y="172.2">18</text>
<text x="181.1" y="168.5">D16</text>
<text x="181.1" y="171">D15</text>
<text x="181.1" y="173.6">D14</text>
<text x="146.2" y="179.7">R67</text>
<text x="146.2" y="177.2">R68</text>
<text x="146.2" y="174.9">R69</text>
<text x="159.7" y="177.3">33R</text>
<text x="159.7" y="174.8">33R</text>
<text x="160" y="179.8">33R</text>
<text x="176.4" y="174.8">19</text>
<text x="176.4" y="177.3">20</text>
<text x="176.4" y="179.8">21</text>
<text x="181.1" y="176.1">D13</text>
<text x="181.1" y="178.6">D12</text>
<text x="146.2" y="185.1">R37</text>
<text x="146.2" y="182.5">R50</text>
<text x="160" y="184.9">33R</text>
<text x="160" y="182.6">33R</text>
<text x="176.4" y="182.4">22</text>
<text x="176.4" y="184.9">23</text>
<text x="181.1" y="181.2">D11</text>
<text x="181.1" y="183.7">D10</text>
<text x="146.2" y="190.2">R45</text>
<text x="146.2" y="187.6">R36</text>
<text x="160" y="190">33R</text>
<text x="160" y="187.7">33R</text>
<text x="176.4" y="187.5">24</text>
<text x="176.4" y="190">25</text>
<text x="181.1" y="186.3">D9</text>
<text x="181.1" y="188.8">D8</text>
<text x="181.1" y="191.3">D7</text>
<text x="339.9" y="190.7" transform="rotate(-90 339.9 190.7)">1</text>
<text x="340.4" y="187.2" transform="rotate(-90 340.4 187.2)">TP2</text>
<text x="342.3" y="186.6" transform="rotate(-90 342.3 186.6)">TP</text>
<text x="344.9" y="190.7" transform="rotate(-90 344.9 190.7)">1</text>
<text x="345.4" y="187.2" transform="rotate(-90 345.4 187.2)">TP4</text>
<text x="347.4" y="186.6" transform="rotate(-90 347.4 186.6)">TP</text>
<text x="146.2" y="197.8">R42</text>
<text x="146.2" y="195.2">R43</text>
<text x="146.2" y="192.4">R44</text>
<text x="159.7" y="197.6">33R</text>
<text x="159.7" y="194.8">33R</text>
<text x="159.7" y="192.5">33R</text>
<text x="176.4" y="192.5">26</text>
<text x="176.4" y="195.1">27</text>
<text x="176.4" y="197.6">28</text>
<text x="181.1" y="193.9">D6</text>
<text x="181.1" y="196.4">D5</text>
<text x="337.8" y="197.4" transform="rotate(-90 337.8 197.4)">TP1</text>
<text x="339.8" y="196.8" transform="rotate(-90 339.8 196.8)">TP</text>
<text x="342.9" y="197.4" transform="rotate(-90 342.9 197.4)">TP3</text>
<text x="344.8" y="196.8" transform="rotate(-90 344.8 196.8)">TP</text>
<text x="146.2" y="202.6">R40</text>
<text x="146.2" y="200.3">R41</text>
<text x="159.7" y="202.7">33R</text>
<text x="159.7" y="200.4">33R</text>
<text x="176.4" y="200.2">29</text>
<text x="176.4" y="202.7">30</text>
<text x="181.1" y="199">D4</text>
<text x="181.1" y="201.5">D3</text>
<text x="337.3" y="200.8" transform="rotate(-90 337.3 200.8)">1</text>
<text x="342.4" y="200.8" transform="rotate(-90 342.4 200.8)">1</text>
<text x="81.2" y="207.7" transform="rotate(-90 81.2 207.7)">CIC21J601NE</text>
<text x="94.4" y="207.5">J14</text>
<text x="146.2" y="207.9">R38</text>
<text x="146.2" y="205.1">R39</text>
<text x="159.7" y="205">33R</text>
<text x="160" y="207.8">33R</text>
<text x="176.4" y="205.2">31</text>
<text x="176.4" y="207.8">32</text>
<text x="181.1" y="204">D2</text>
<text x="181.1" y="206.6">D1</text>
<text x="181.1" y="209.1">D0</text>
<text x="55.6" y="214.2">GP0</text>
<text x="69.8" y="212.9">R74</text>
<text x="69.8" y="215.4">R75</text>
<text x="82.9" y="212.8">390R</text>
<text x="82.9" y="215.3">390R</text>
<text x="91.3" y="210.3">1</text>
<text x="91.3" y="212.9">2</text>
<text x="91.3" y="215.4">3</text>
<text x="146" y="215.4">R46</text>
<text x="159.7" y="215.3">33R</text>
<text x="176.4" y="210.3">33</text>
<text x="176.4" y="212.9">34</text>
<text x="176.4" y="215.4">35</text>
<text x="181.1" y="211.7">SDO</text>
<text x="181.1" y="214.2">SDA</text>
<text x="340.1" y="210.5" transform="rotate(-90 340.1 210.5)">0R</text>
<text x="342.6" y="210.5" transform="rotate(-90 342.6 210.5)">0R</text>
<text x="345.2" y="210.5" transform="rotate(-90 345.2 210.5)">0R</text>
<text x="347.7" y="210.5" transform="rotate(-90 347.7 210.5)">0R</text>
<text x="368.3" y="211.1" transform="rotate(-90 368.3 211.1)">C50</text>
<text x="375.9" y="211.1" transform="rotate(-90 375.9 211.1)">C49</text>
<text x="55.6" y="216.7">GP1</text>
<text x="55.6" y="219.3">GP2</text>
<text x="55.6" y="221.8">GP3</text>
<text x="69.8" y="217.9">R76</text>
<text x="69.8" y="220.5">R77</text>
<text x="82.9" y="217.8">390R</text>
<text x="82.9" y="220.4">390R</text>
<text x="91.3" y="217.9">4</text>
<text x="91.3" y="220.5">5</text>
<text x="123.3" y="221.8">LCD_RS</text>
<text x="127.3" y="219.3">WR</text>
<text x="127.8" y="216.7">RD</text>
<text x="146" y="217.9">R47</text>
<text x="146" y="220.5">R48</text>
<text x="159.7" y="217.8">33R</text>
<text x="159.7" y="220.4">33R</text>
<text x="176.4" y="217.9">36</text>
<text x="176.4" y="220.5">37</text>
<text x="181.1" y="216.7">RD</text>
<text x="181.1" y="219.3">WR</text>
<text x="181.1" y="221.8">D/CX</text>
<text x="368.2" y="220" transform="rotate(-90 368.2 220)">100n</text>
<text x="375.8" y="220" transform="rotate(-90 375.8 220)">100n</text>
<text x="384.7" y="220.5">11</text>
<text x="384.7" y="217.9">18</text>
<text x="389.4" y="221.8">IOVDD</text>
<text x="389.4" y="219.3">AVDD</text>
<text x="405.7" y="219.3">MOD_OUT</text>
<text x="418.1" y="217.9">14</text>
<text x="436" y="217.6">C40</text>
<text x="445.5" y="217.9">2.2u</text>
<text x="55.6" y="224.4">GP4</text>
<text x="55.6" y="226.9">GP5</text>
<text x="69.8" y="223">R78</text>
<text x="69.8" y="225.6">R79</text>
<text x="82.9" y="222.9">390R</text>
<text x="82.9" y="225.5">390R</text>
<text x="82.9" y="228">390R</text>
<text x="91.3" y="223">6</text>
<text x="91.3" y="225.6">7</text>
<text x="123.3" y="224.4">LCD_CS</text>
<text x="146" y="223">R49</text>
<text x="159.7" y="222.9">33R</text>
<text x="176.4" y="223">38</text>
<text x="176.4" y="225.6">39</text>
<text x="181.1" y="224.4">CS</text>
<text x="181.1" y="226.9">TE</text>
<text x="340" y="224.9" transform="rotate(-90 340 224.9)">R82</text>
<text x="342.6" y="224.9" transform="rotate(-90 342.6 224.9)">R83</text>
<text x="345.1" y="224.9" transform="rotate(-90 345.1 224.9)">R84</text>
<text x="347.6" y="224.9" transform="rotate(-90 347.6 224.9)">R85</text>
<text x="385.9" y="223">1</text>
<text x="389.4" y="224.4">/XEN</text>
<text x="55.6" y="229.4">GP6</text>
<text x="55.6" y="232">GP7</text>
<text x="69.8" y="228.1">R80</text>
<text x="69.8" y="230.6">R81</text>
<text x="82.9" y="230.5">390R</text>
<text x="90.1" y="233.2">10</text>
<text x="91.3" y="228.1">8</text>
<text x="91.3" y="230.6">9</text>
<text x="176.4" y="228.1">40</text>
<text x="176.4" y="230.6">41</text>
<text x="176.4" y="233.2">42</text>
<text x="181.1" y="229.4">VDDI</text>
<text x="181.1" y="232">VDDI</text>
<text x="314.4" y="232">HART_CD</text>
<text x="319.9" y="229.4">RST</text>
<text x="385.9" y="228.1">5</text>
<text x="385.9" y="230.6">6</text>
<text x="385.9" y="233.2">7</text>
<text x="389.4" y="229.4">/RST</text>
<text x="389.4" y="232">CD</text>
<text x="429.8" y="228.5">22n</text>
<text x="94" y="238.8">PIN Header(2X5)</text>
<text x="127.9" y="239.6">XR</text>
<text x="176.4" y="235.7">43</text>
<text x="176.4" y="238.3">44</text>
<text x="181.1" y="234.5">VCI</text>
<text x="181.1" y="237.1">GND</text>
<text x="181.1" y="239.6">XR</text>
<text x="312.4" y="239.6">UART6_RTS</text>
<text x="313.5" y="237.1">UART6_RX</text>
<text x="313.6" y="234.5">UART6_TX</text>
<text x="384.7" y="235.7">10</text>
<text x="385.9" y="238.3">8</text>
<text x="389.4" y="234.5">UART_IN</text>
<text x="389.4" y="239.6">UART_RTS</text>
<text x="389.4" y="237.1">UART_OUT</text>
<text x="407.8" y="239.6">MOD_IN</text>
<text x="418.1" y="238.3">16</text>
<text x="436" y="237.9">C41</text>
<text x="445.5" y="238">2.2n</text>
<text x="127.9" y="242.1">YD</text>
<text x="128.2" y="244.7">XL</text>
<text x="176.4" y="240.8">45</text>
<text x="176.4" y="243.3">46</text>
<text x="176.4" y="245.9">47</text>
<text x="181.1" y="242.1">YD</text>
<text x="181.1" y="244.7">XL</text>
<text x="385.9" y="245.9">2</text>
<text x="400.7" y="240.3">U10</text>
<text x="406.7" y="244.7">MOD_INF</text>
<text x="418.1" y="243.3">17</text>
<text x="127.9" y="247.2">YU</text>
<text x="176.4" y="248.4">48</text>
<text x="176.4" y="251">49</text>
<text x="181.1" y="247.2">YU</text>
<text x="181.1" y="249.8">GND</text>
<text x="385.9" y="248.4">3</text>
<text x="385.9" y="251">4</text>
<text x="389.4" y="247.2">CLKO</text>
<text x="389.4" y="249.8">CLK_CFG0</text>
<text x="432.6" y="247.4">C42</text>
<text x="176.4" y="253.5">50</text>
<text x="181.1" y="252.3">GND</text>
<text x="181.1" y="254.8">GND</text>
<text x="389.4" y="252.3">CLK_CFG1</text>
<text x="413.3" y="257.4">X2</text>
<text x="418.1" y="256">20</text>
<text x="432.6" y="253.7">4.7n</text>
<text x="179.7" y="258.7">CON50</text>
<text x="180.3" y="261.4">0541045031(MOLEX)</text>
<text x="384.7" y="261.1">23</text>
<text x="384.7" y="263.7">24</text>
<text x="389.4" y="262.5">REF_EN</text>
<text x="413.3" y="259.9">X1</text>
<text x="418.1" y="258.6">21</text>
<text x="484.2" y="263.1">J9</text>
<text x="384.7" y="268.7">13</text>
<text x="389.4" y="265">BPFEN</text>
<text x="408.3" y="267.5">DUPLEX</text>
<text x="418.1" y="266.2">9</text>
<text x="418.1" y="268.7">19</text>
<text x="459.1" y="269.6" transform="rotate(-90 459.1 269.6)">250R 0.01%</text>
<text x="479.9" y="266.2">1</text>
<text x="479.9" y="268.7">2</text>
<text x="156.9" y="274.7">R54</text>
<text x="389.4" y="270.1">REG_CAP</text>
<text x="409.9" y="275.2">DGND</text>
<text x="409.9" y="270.1">AGND</text>
<text x="409.9" y="272.6">DGND</text>
<text x="418.1" y="273.8">12</text>
<text x="418.1" y="271.3">22</text>
<text x="480.1" y="274.5">M5267-02</text>
<text x="109.2" y="278.1">+24V</text>
<text x="384.7" y="276.4">15</text>
<text x="389.4" y="277.7">REF</text>
<text x="411.7" y="277.7">PAD</text>
<text x="418.1" y="276.4">25</text>
<text x="87.1" y="286.6">C64</text>
<text x="94.1" y="286.6">100n</text>
<text x="138" y="284">2</text>
<text x="140.7" y="283.2">Q4</text>
<text x="156.9" y="284.5">15R</text>
<text x="324.1" y="284.1">100n</text>
<text x="331.7" y="284.1">100n</text>
<text x="339.3" y="284.1">10u</text>
<text x="374.1" y="283.7">C48</text>
<text x="381.8" y="283.7">C45</text>
<text x="395.4" y="282.1">DAC8740HRGE</text>
<text x="459.8" y="284.6">CIC21J601NE</text>
<text x="83.2" y="292.1">R56</text>
<text x="96" y="291.2">10K 9</text>
<text x="104.9" y="292.9">OD</text>
<text x="107.6" y="288.9">VSP</text>
<text x="112.3" y="289.1">1</text>
<text x="115.7" y="289.1">U15</text>
<text x="116.8" y="292.9">IS</text>
<text x="122" y="291.3">2</text>
<text x="146.3" y="289.1">1</text>
<text x="161.7" y="290.8" transform="rotate(-90 161.7 290.8)">2</text>
<text x="165" y="292.1">Q3</text>
<text x="373.9" y="289.2">1u</text>
<text x="381.8" y="289.5">100n</text>
<text x="51.5" y="299.3">C66</text>
<text x="59.1" y="299">470n</text>
<text x="101.4" y="299.2">5</text>
<text x="101.4" y="294.1">8</text>
<text x="104.9" y="295.5">EF</text>
<text x="122" y="299">3</text>
<text x="138" y="296.8">3</text>
<text x="141.7" y="297.9">MMBT5087</text>
<text x="154.4" y="299.2" transform="rotate(-90 154.4 299.2)">1</text>
<text x="78.2" y="304.8">R57</text>
<text x="90.7" y="304.4">3.3K</text>
<text x="101.4" y="304.3">4</text>
<text x="104.9" y="305.6">REGS</text>
<text x="104.9" y="300.6">REGF</text>
<text x="115.8" y="300.3">VG</text>
<text x="162.3" y="305.5" transform="rotate(-90 162.3 305.5)">3</text>
<text x="164.4" y="302.7">BSS84</text>
<text x="78.2" y="309.9">R52</text>
<text x="90.9" y="309.5">33K</text>
<text x="101.4" y="311.9">6</text>
<text x="122" y="311.7">7 R51</text>
<text x="137.3" y="311.6">1.65K</text>
<text x="164.5" y="306.6">R55</text>
<text x="176.7" y="306.7">15R</text>
<text x="205.7" y="311.9">J11</text>
<text x="103.8" y="317.4">XTR111</text>
<text x="104.9" y="313.3">VIN</text>
<text x="112.4" y="317.1">GND</text>
<text x="113.3" y="313.3">RSET</text>
<text x="162.7" y="314.6">C65</text>
<text x="182.6" y="313.9" transform="rotate(-90 182.6 313.9)">2</text>
<text x="187.3" y="314.5">D10</text>
<text x="203" y="314.5">1</text>
<text x="203" y="317">2</text>
<text x="54.4" y="320.9">DAC1</text>
<text x="76.9" y="319.6">R53</text>
<text x="90.9" y="319.6">10K</text>
<text x="112.3" y="319.5">10</text>
<text x="162.5" y="319.5">100n</text>
<text x="182.6" y="322.2" transform="rotate(-90 182.6 322.2)">1</text>
<text x="205.6" y="322.5">M5267-02</text>
<text x="187" y="327.7">PGB1010603</text>
<text x="187.4" y="324.7">TVS</text>
<text x="156.9" y="340.8">R63</text>
<text x="109.2" y="344.2">+24V</text>
<text x="87.1" y="352.6">C67</text>
<text x="94.1" y="352.6">100n</text>
<text x="138" y="350">2</text>
<text x="140.7" y="349.2">Q7</text>
<text x="156.4" y="352.3">15R</text>
<text x="83.2" y="358.1">R65</text>
<text x="96" y="357.3">10K 9</text>
<text x="104.9" y="359">OD</text>
<text x="107.6" y="354.9">VSP</text>
<text x="112.3" y="355.1">1</text>
<text x="115.4" y="354.8">U16</text>
<text x="116.8" y="359">IS</text>
<text x="122" y="357.4">2</text>
<text x="146.3" y="355.1">1</text>
<text x="161.7" y="356.9" transform="rotate(-90 161.7 356.9)">2</text>
<text x="165" y="358.1">Q6</text>
<text x="51.5" y="365.3">C69</text>
<text x="59.1" y="365.1">470n</text>
<text x="101.4" y="365.3">5</text>
<text x="101.4" y="360.2">8</text>
<text x="104.9" y="361.5">EF</text>
<text x="122" y="365">3</text>
<text x="138" y="362.9">3</text>
<text x="142" y="364">MMBT5087</text>
<text x="154.4" y="365.3" transform="rotate(-90 154.4 365.3)">1</text>
<text x="78.2" y="370.8">R66</text>
<text x="90.7" y="370.4">3.3K</text>
<text x="101.4" y="370.3">4</text>
<text x="104.9" y="371.7">REGS</text>
<text x="104.9" y="366.6">REGF</text>
<text x="115.8" y="366.3">VG</text>
<text x="162.3" y="371.5" transform="rotate(-90 162.3 371.5)">3</text>
<text x="164.4" y="368.7">BSS84</text>
<text x="176.5" y="371.9">15R</text>
<text x="78.2" y="375.9">R61</text>
<text x="90.9" y="375.5">33K</text>
<text x="101.4" y="378">6</text>
<text x="122" y="377.7">7 R60</text>
<text x="137.3" y="377.6">1.65K</text>
<text x="164.5" y="372.1">R64</text>
<text x="205.4" y="377.7">J12</text>
<text x="104" y="383.4">XTR111</text>
<text x="104.9" y="379.3">VIN</text>
<text x="112.4" y="383.1">GND</text>
<text x="113.3" y="379.3">RSET</text>
<text x="162.7" y="380.7">C68</text>
<text x="182.6" y="380" transform="rotate(-90 182.6 380)">2</text>
<text x="187.3" y="380.6">D11</text>
<text x="203" y="380.5">1</text>
<text x="203" y="383">2</text>
<text x="54.4" y="386.9">DAC2</text>
<text x="76.9" y="385.7">R62</text>
<text x="90.9" y="385.7">10K</text>
<text x="112.3" y="385.6">10</text>
<text x="162.5" y="385.6">100n</text>
<text x="182.6" y="388.3" transform="rotate(-90 182.6 388.3)">1</text>
<text x="205.6" y="388.8">M5267-02</text>
<text x="187" y="393.7">PGB1010603</text>
<text x="187.4" y="390.7">TVS</text>
</g>
</svg>
